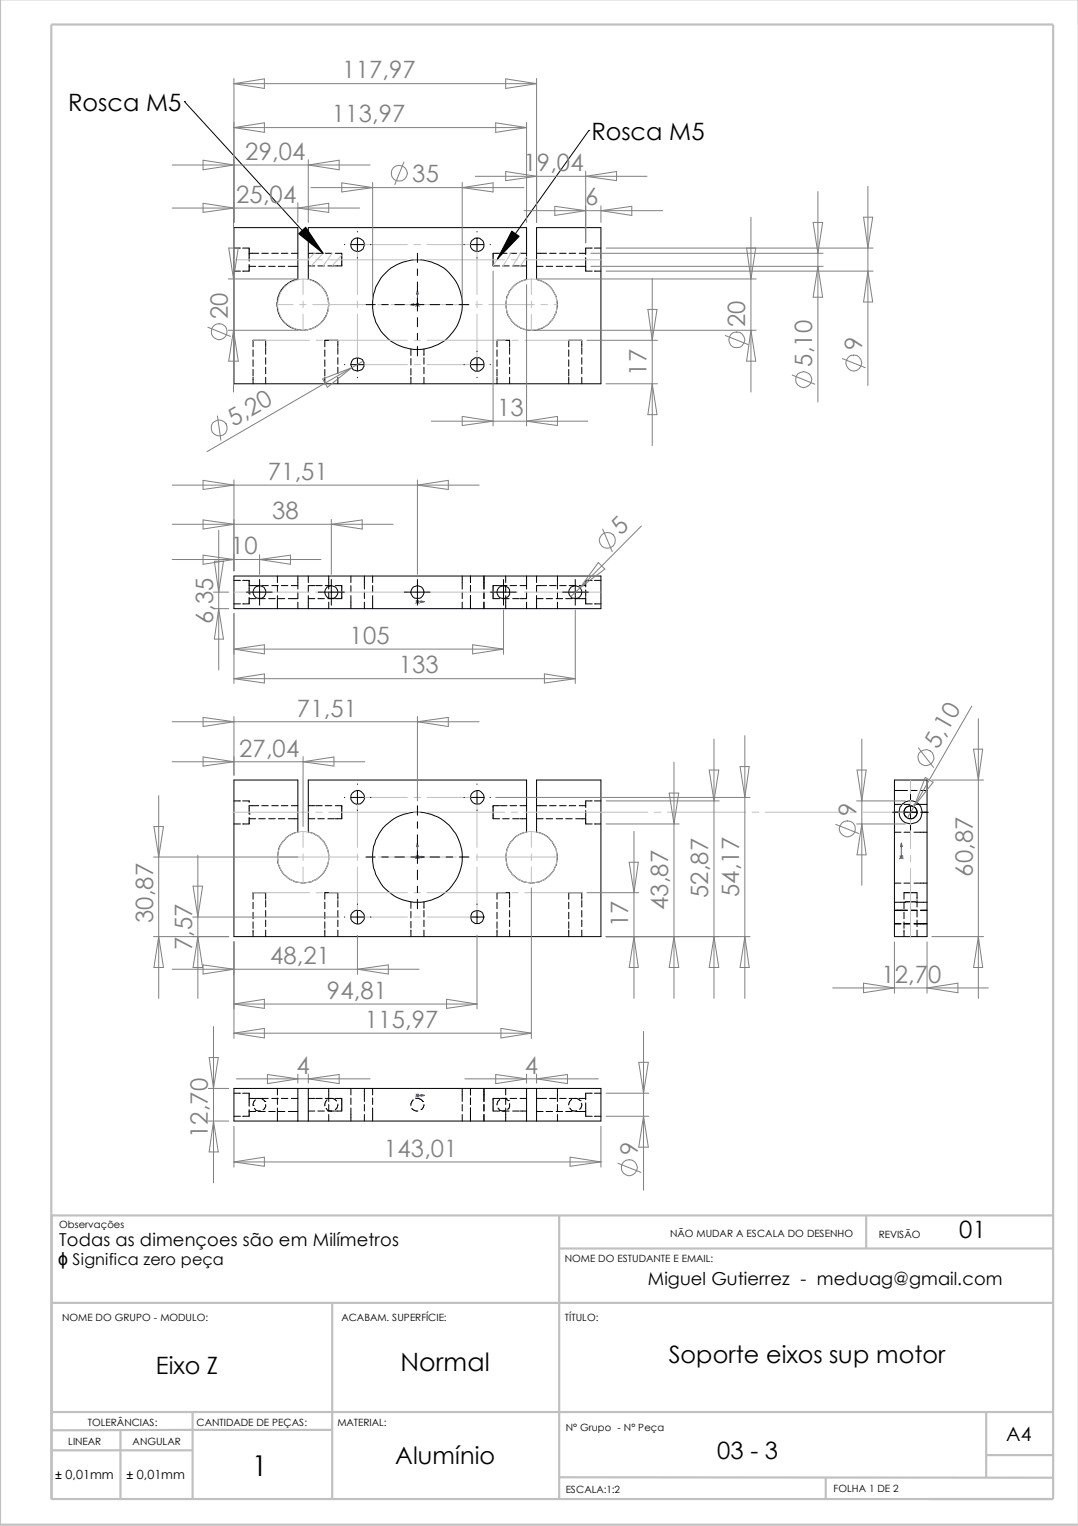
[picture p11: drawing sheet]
<svg xmlns="http://www.w3.org/2000/svg" width="210mm" height="297mm" viewBox="0 0 210 297" stroke-linecap="round" stroke-linejoin="round" font-family="sans-serif">
<g fill="none" stroke="#c0c0c0" stroke-width=".42">
<path d="M0 0v296.8h210M10 4.8h195.1v287h-195.1zM108.9 236.6v55.3M168.7 236.5v6.4M205.1 236.6h-195v55.3M10.1 253.6h195M64.7 253.6v38.3M108.9 243h96.2M10.3 274.9h194.8M23.5 278.4v13.2M37.2 278.3h27.4M37.5 274.9v17"/>
<path d="M37.5 278.3l-27.5 .1M192 274.8v12.8M10.2 282.3h27.3M108.9 287.6h96.2M160.8 287.6v4.2M192 283.2h13.1"/>
</g>
<g fill="none" stroke="#000" stroke-width=".19">
<path d="M35.9 19.8h.1M35.9 19.8l27 29.5M114.6 25.4h.1M114.6 25.4l-17.7 25M45.6 48.3h1.2M45.6 52.8h1.2M47.2 48.3h1.3v2.5M48.5 51.5v1.3h-1.3M48.5 49.3h1.9M48.5 51.8h1.3M50.4 51.8h1.2M51 49.3h1.2"/>
<path d="M52.3 51.8h1.3M52.9 49.3h1.3M54.2 51.8h1.3M54.8 49.3h1.2M56.1 51.8h1.9M56.7 49.3h1.3M59.9 54.4h.5l1.4 .7 1 .9 .6 .8 .4 .8 .2 1.3-.2 1.7-.5 1.2-.4 .6-1.5 1.3-.8 .3-1.2 .3-1.8-.2-1.5-.7-1.2-1.2-.7-1.3-.3-2 .5-1.7 .6-1.1 1.6-1.3 .7-.3 .7-.1v-10.1h-12.4v30.4h71.4v-30.4h-12.5v10.1a5 5 0 0 1 3.5 7.2 5 5 0 0 1-7.9 1.3 5 5 0 0 1 .9-7.9l1.5-.6v-10.1h-42.5v10.1M60 49.3h1.3M60 51.8h1.3M61.5 49.3h1.2M61.9 51.8h1.3M63.3 49.3h1.3"/>
<path d="M63.8 51.8h1.3M65.3 49.3h1.2v2.5h-1.2M67.1 47.6h.1M68.3 47.6h2.6M69.6 45.1v.1M69.6 46.4v2.5M69.6 50.2h.1M71.3 59.3h1.8M72.1 47.6h.1M74.3 59.3h1.3M76.9 59.3h1.8M80 59.3h2.5"/>
<path d="M81.3 49.3v1.8M81.3 52.4v1.2M81.3 54.9v1.9M81.3 58v2.6M83.7 59.3h1.9M86.9 59.3h1.2M89.4 59.3h1.9M90.3 47.6h.1M91.7 47.6h2.4M92.9 45.1v.1M92.9 46.4v2.5M92.9 50.2h.1"/>
<path d="M95.4 47.6h.1M97.3 49.3h-1.3v2.5h1.3M97.5 49.3h1.2M97.9 51.8h1.2M99.3 49.3h1.3M99.8 51.8h1.3M101.3 49.3h1.2M101.3 51.8h1.2M104.5 49.3h1.9M104.5 51.8h1.2M106.3 51.8h1.3M107 49.3h1.3"/>
<path d="M108.3 51.8h1.3M109 49.3h1.2M110.2 51.8h1.2M110.8 49.3h1.3M112.1 51.8h1.9M112.8 49.3h1.2M114 50.2v1.2M114 51.5v1.3h1.3M115.3 48.3h-1.3v1.3M115.7 48.3h1.3M115.7 52.8h1.3M49.3 67.5v-1.3h2.4v1.3"/>
<path d="M49.3 68.1v1.3M49.3 70v1.3M49.3 71.9v1.3M49.3 73.4v1.3M51.7 67.7v1.2M51.7 69.6v1.3M51.7 71.5v1.3M51.7 73.4v1.3M63.2 67.5v-1.3h2.6v1.3M63.2 68.1v1.3M63.2 70v1.3M63.2 71.9v1.3"/>
<path d="M63.2 73.4v1.3M65.8 67.7v1.2M65.8 69.6v1.3M65.8 71.5v1.3M65.8 73.4v1.3M67.1 71h.1M68.3 71h2.6M69.6 69.7v2.5M69.6 73.4v.1M80 67.9v1.3M80 69.8v1.3M80 71.7v1.3"/>
<path d="M80 73.4v1.3M81.3 61.8v1.8M81.3 64.9v1.3M81.3 67.4v1.9M82.5 67.9v1.3M82.5 69.6v1.3M82.5 71.5v1.3M82.5 73.4v1.3M90.3 71h.1M91.7 71h2.4M92.9 68.4h.1M92.9 69.7v2.5"/>
<path d="M92.9 73.4v.1M95.4 71h.1M96.8 67.5v-1.3h2.4v1.3M96.8 68.1v1.3M96.8 70v1.3M96.8 71.9v1.3M96.8 73.4v1.3M99.2 67.7v1.2M99.2 69.6v1.3M99.2 71.5v1.3M99.2 73.4v1.3M110.7 67.5v-1.3h2.6v1.3"/>
<path d="M110.7 68.1v1.3M110.7 70v1.3M110.7 71.9v1.3M110.7 73.4v1.3M113.3 67.7v1.2M113.3 69.6v1.3M113.3 71.5v1.3M113.3 73.4v1.3M45.6 112.1h71.4v6.4h-71.4zM45.6 113h1.2M45.6 117.5h1.2M47.2 113h1.3v1.2"/>
<path d="M48 115.3h5M48.5 115.6h.1M48.5 114.3v1.3M48.5 116.3v1.2h-1.3M48.5 114h1.9M48.5 116.5h1.3M50.4 116.5h1.2M50.5 112.8v5M51 114h1.2M52.3 116.5h1.3M52.9 114h1.3M54 112.1v1.3"/>
<path d="M54 114v1.3M54 115.9v2.6M54.2 116.5h1.3M54.8 114h1.2M56.7 114h1.3M58 112.1v2.6M58 115.3v1.2h-1.9M58 117.2v1.3M60 112.1v1.3M60 115.9v2.6M60 116.5h1.3M61.3 114h-1.3v1.3"/>
<path d="M61.5 114h1.2M61.9 116.5h1.3M62 115.3h5.1M63.3 114h1.3M63.8 116.5h1.3M64 112.1v2.6M64 115.3v1.2M64 117.2v1.3M64.5 112.8v5M65.3 114h1.2v2.5h-1.2M68.3 112.1v1.3M68.3 114v1.3"/>
<path d="M68.3 115.9v2.6M71 112.1v2.6M71 115.3v1.2M71 117.2v1.3M72.6 112.1v1.3M72.6 114v1.3M72.6 115.9v2.6M78.7 115.3h5M81.3 112.8v5M90 112.1v2.6M90 115.3v1.2M90 117.2v1.3"/>
<path d="M91.6 112.1v1.3M91.6 114v1.3M91.6 115.9v2.6M94.2 112.1v2.6M94.2 115.3v1.2M94.2 117.2v1.3M95.5 115.3h5M97.3 114h-1.3v2.5h1.3M97.5 114h1.2M97.9 116.5h1.2M98 112.8v5M98.5 112.1v1.3"/>
<path d="M98.5 114v1.3M98.5 115.9v2.6M99.3 114h1.3M99.8 116.5h1.3M101.3 114h1.2M102.5 112.1v2.6M102.5 115.3v1.2h-1.2M102.5 117.2v1.3M104.5 112.1v1.3M104.5 115.9v2.6M104.5 116.5h1.2M106.3 116.5h1.3"/>
<path d="M106.4 114h-1.9v1.3M107 114h1.3M108.3 116.5h1.3M108.5 112.1v2.6M108.5 115.3v1.2M108.5 117.2v1.3M109 114h1.2M109.6 115.3h5M110.2 116.5h1.2M110.8 114h1.3M112 112.8v5M112.1 116.5h1.9"/>
<path d="M112.8 114h1.2M114 114.8v1.3M114 116.3v1.2h1.3M115.3 113h-1.3v1.2M115.7 113h1.3M115.7 117.5h1.3M45.6 151.8h12.4v10.2a5 5 0 0 0-3.5 7 5 5 0 0 0 7.6 1.9 5 5 0 0 0 .2-7.8l-1.3-.9-1-.2v-10.2h42.5v10.2a5 5 0 0 0-3.7 6.4 5 5 0 0 0 6.7 3 5 5 0 0 0 2.3-7 4.3 4.3 0 0 0-3.3-2.4v-10.2h12.5v30.5h-71.4zM45.6 155.9h1.2M47.2 155.9h1.3v.3M48.5 158.4h.1M48.5 159.1v1.3h-1.3M48.5 159.4h1.3"/>
<path d="M50.4 156.8h-1.9v1.6M50.4 159.4h1.2M51 156.8h1.2M52.3 159.4h1.3M52.9 156.8h1.3M54.2 159.4h1.3M54.8 156.8h1.2M56.1 159.4h1.9M56.7 156.8h1.3M60 156.8h1.3M60 159.4h1.3M61.5 156.8h1.2"/>
<path d="M61.9 159.4h1.3M63.3 156.8h1.3M63.8 159.4h1.3M65.3 156.8h1.2v2.6h-1.2M67.1 155.2h.1M68.3 155.2h2.6M69.6 152.6v.1M69.6 154v2.5M69.6 157.7v.1M72.1 155.2h.1M81.3 156.8v1.9M81.3 160v1.2"/>
<path d="M90.3 155.2h.1M91.7 155.2h2.4M92.9 152.6v.1M92.9 154v2.5M92.9 157.7v.1M95.4 155.2h.1M97.3 156.8h-1.3v2.6h1.3M97.5 156.8h1.2M97.9 159.4h1.2M99.3 156.8h1.3M99.8 159.4h1.3M101.3 156.8h1.2"/>
<path d="M101.3 159.4h1.2M104.5 156.8h1.9M104.5 159.4h1.2M106.3 159.4h1.3M107 156.8h1.3M108.3 159.4h1.3M109 156.8h1.2M110.2 159.4h1.2M110.8 156.8h1.3M112.1 159.4h1.9M112.8 156.8h1.2M114 157.8v1.2"/>
<path d="M114 159.1v1.3h1.3M115.3 155.9h-1.3v1.3M115.7 155.9h1.3M173.8 158.1h4.8M174.2 151.8h6.3v30.5h-6.3zM174.2 153.9h2.5M174.2 156.6h1.2M176 156.6h1.3M177.3 153.9h1.3M177.3 154.6v1M177.3 156.8v2.6M178 156.6h2.5"/>
<path d="M179.2 153.9h1.3M179.2 158.1h1.6M45.6 160.4h1.2M49.3 175v-1.2h2.4v1.2M49.3 175.6v1.3M49.3 177.6v1.2M49.3 179.4v1.3M51.7 175.3v1.3M51.7 177.2v1.3M51.7 179.1v1.3M63.2 175v-1.2h2.6v1.2M63.2 175.6v1.3"/>
<path d="M63.2 177.6v1.2M63.2 179.4v1.3M65.8 175.3v1.3M65.8 177.2v1.3M65.8 179.1v1.3M67.1 178.5h.1M68.3 178.5h2.6M69.6 176v.1M69.6 177.2v2.6M71.3 166.8h1.8M72.1 178.5h.1M74.3 166.8h1.3"/>
<path d="M76.9 166.8h1.8M80 175.5v1.3M80 177.4v1.3M80 179.4v1.2M80 166.8h2.5M81.3 162.5v1.9M81.3 165.6v2.5M81.3 169.4v1.8M81.3 172.5v1.3M81.3 175v1.9M82.5 175.5v1.3M82.5 177.2v1.3"/>
<path d="M82.5 179.1v1.3M83.7 166.8h1.9M86.9 166.8h1.2M89.4 166.8h1.9M91.7 178.5h2.4M92.9 176v.1M92.9 177.2v2.6M96.8 175v-1.2h2.4v1.2M96.8 175.6v1.3M96.8 177.6v1.2M96.8 179.4v1.3M99.2 175.3v1.3"/>
<path d="M99.2 177.2v1.3M99.2 179.1v1.3M110.7 175v-1.2h2.6v1.2M110.7 175.6v1.3M110.7 177.6v1.2M110.7 179.4v1.3M113.3 175.3v1.3M113.3 177.2v1.3M113.3 179.1v1.3M115.7 160.4h1.3M174.2 162h1.2M174.2 171.9h1.2"/>
<path d="M174.2 177.2h2.5M174.2 179.9h1.2M174.2 179.8h1.2M176 175v-1.2h2.6v1.2M176 162h1.3M176 175.6v1.3M176 177.6v1.2M176 179.4v1.3M176 171.9h1.3M176 179.9h1.3M176 179.8h1.3M177.2 175.5l-3 .1"/>
<path d="M177.3 175.5l3.2 .1M177.3 177.2h1.3v1.3M177.3 177.2h1.3M177.3 160.6v1M178 162h2.5M178 171.9h2.5M178 179.9h2.5M178 179.8h2.5M178.6 175.3v1.3M178.6 179.1v1.3M179.2 177.2h1.3M49.3 181v1.3"/>
<path d="M51.7 181v1.3M63.2 181v1.3M65.8 181v1.3M80 181v1.3M82.5 181v1.3M96.8 181v1.3M99.2 181v1.3M110.7 181v1.3M113.3 181v1.3M176 181v1.3M178.6 181v1.3M45.6 217.3h1.2"/>
<path d="M45.6 212.8h1.2M47.2 212.8h1.3v2.5M48.5 216v1.3h-1.3M48.5 213.8h2.3l.8 .6M48.5 216.4h1.3M49.3 215.2h.1M49.5 215.8l.3 .3 .7 .2M49.7 214.1l-.3 .3-.1 .8M50.4 216.4h1.2M50.5 216.3h.1M51 213.8h1.2M51.6 214.4h.1"/>
<path d="M51.7 215a1.1 1.1 0 0 1-.5 1M52.3 216.4h1.3M52.9 213.8h1.3M54 211.9v1.2M54 213.7v1.3M54 215.7v2.5M54.2 216.4h1.3M54.8 213.8h1.2M56.1 216.4h1.9M56.7 213.8h1.3M58 218.2h2M58 211.9h2"/>
<path d="M58 211.9v6.3M58 211.9h-12.4v6.3h12.4M60 211.9v6.3M60 213.8h1.3M60 216.3h1.3M60 218.2h42.5M60 211.9h42.5M61.5 213.8h1.2M61.9 216.3h1.3M63.3 213.8h1.5l.7 .5M63.5 215.8l.3 .3 .5 .2M63.7 214.1l-.3 .3-.2 .9"/>
<path d="M63.8 216.3h1.3M64 211.9v2.5M64 215v1.3M64 216.9v1.3M65.3 213.8h1.2v2.5h-1.2M65.8 214.9l-.2 .8-.3 .3M68.3 211.9v1.2M68.3 213.7v1.3M68.3 215.7v2.5M71 211.9v2.5M71 215v1.3M71 216.9v1.3"/>
<path d="M72.6 211.9v1.2M72.6 213.7v1.3M72.6 215.7v2.5M80.2 215.8a1.4 1.4 0 0 0 1.2 .5M80.4 214.1l-.4 .7v.4M80.9 213.8a1.31 1.31 0 0 1 1.4 .6M82.3 214.4h.1M82.5 215l-.2 .8-.3 .2M90 211.9v2.5M90 215v1.3M90 216.9v1.3M91.6 211.9v1.2"/>
<path d="M91.6 213.7v1.3M91.6 215.7v2.5M94.2 211.9v2.5M94.2 215v1.3M94.2 216.9v1.3M96.9 215.7l.4 .4 .5 .2h1.3M97.3 213.8h-1.3v2.5h1.3M97.3 214l-.4 .4-.1 .7M97.5 213.8h1.2M98.3 213.8l.7 .4M98.3 216.2v.1M98.5 211.9v1.2"/>
<path d="M98.5 213.7v1.3M98.5 215.7v2.5M99 214.2h.1M99.2 214.8l-.1 .9-.3 .2M99.3 213.8h1.3M99.8 216.3h1.3M101.3 213.8h1.2M101.3 216.3h1.2M102.5 218.2h2M102.5 211.9h2M102.5 211.9v6.3M104.5 211.9v6.3"/>
<path d="M104.5 211.9h12.5v6.3h-12.5M104.5 213.8h1.9M104.5 216.4h1.2M106.3 216.4h1.3M107 213.8h1.3M108.3 216.4h1.3M108.5 211.9v2.5M108.5 215v1.3M108.5 216.9v1.3M109 213.8h1.2M110.2 216.4h1.2M110.8 213.8h1.5l.6 .4"/>
<path d="M110.9 215.7a1 1 0 0 0 1.4 .5M111.3 214l-.4 .4-.2 .7M112.1 216.4h1.9M112.8 213.8h1.2M112.9 214.2h.1M113.2 214.7a.95 .95 0 0 1-.3 1.2M114 214.7v1.2M114 216v1.3h1.3M115.3 212.8h-1.3v1.3M115.7 217.3h1.3M115.7 212.8h1.3"/>
<circle cx="69.6" cy="47.6" r="1.3"/>
<circle cx="81.3" cy="59.3" r="8.7"/>
<circle cx="92.9" cy="47.7" r="1.33"/>
<circle cx="69.6" cy="70.9" r="1.28"/>
<circle cx="92.9" cy="71" r="1.33"/>
<circle cx="50.5" cy="115.3" r="1.23"/>
<circle cx="64.5" cy="115.3" r="1.26"/>
<circle cx="81.3" cy="115.3" r="1.26"/>
<circle cx="98" cy="115.2" r="1.26"/>
<circle cx="112" cy="115.2" r="1.26"/>
<circle cx="69.6" cy="155.2" r="1.32"/>
<circle cx="92.9" cy="155.2" r="1.3"/>
<circle cx="177.3" cy="158.1" r="1.26"/>
<circle cx="177.3" cy="158.1" r="2.27"/>
<circle cx="69.6" cy="178.5" r="1.32"/>
<circle cx="81.2" cy="166.9" r="8.8"/>
<circle cx="92.9" cy="178.5" r="1.28"/>
</g>
<g fill="#00f" stroke="#00f" stroke-width=".19">
<path d="M82 166.7l.6 .1-.6 .2z"/>
<path d="M81.3 164.1l.1 .7h-.3z"/>
<path d="M79.9 59.3l.7-.2v.4z"/>
<path d="M81.3 56.6l.1 .7h-.3z"/>
<path d="M82 213l.6 .2-.6 .2z"/>
<path d="M82 117l.6 .1-.6 .2z"/>
<path d="M175.5 164.1l.2 .7h-.4z"/>
</g>
<g fill="none" stroke="#00f" stroke-width=".19">
<path d="M79.9 59.3h1.7M81 59l.6 .6M81.3 56.6v3M81.5 59l-.6 .6M81 117.1h1.6M81 116.9l.6 .6M81.3 117.1h.1M81.3 116.9v.6M81.5 116.9l-.6 .6M81 166.8h1.6M81 166.6l.6 .6M81.3 164.1v3.1"/>
<path d="M81.5 166.6l-.6 .6M175.3 166.8h.6M175.3 166.6l.6 .6M175.5 166.8h.1M175.5 164.1v3.1M175.8 166.6l-.6 .6M81 213.2h1.6M81 213l.6 .6M81.3 213.2h.1M81.3 213v.6M81.5 213l-.6 .6"/>
</g>
<g fill="none" stroke="#c0c0c0" stroke-width=".19">
<path d="M45.4 50.6h14.8M54 59.3h3.1M58.3 59.3h1.3M59 54.3v3M59 58.6v1.3M60.9 59.3h11.4M61.2 49.3l-1.3 1.3M61.5 50.6h1.2M62.9 49.3l-2.3 2.5M64 50.6h15.2M64.7 49.3l-1.8 2.5M66.5 49.6l-1.8 2.2"/>
<path d="M69.6 58.6v1.3M73.6 59.3h1.2M76.1 59.3h15.3M79.3 47.6h-9.7v9.7M80.5 50.6h1.3M80.6 47.6h1.3M83.1 50.6h15.2M83.1 47.6h9.8v9.7M92.6 59.3h1.3M92.9 58.6v1.3M95.2 59.3h8.9M97.5 49.3l-1.5 2.5"/>
<path d="M99.5 49.3l-1.5 2.5M99.6 50.6h1.2M101.3 49.3l-1.5 2.5M102.1 50.6h14.9M102.5 50l-1.2 1.8M103.5 54.3v3M103.5 58.6v1.3M105.3 59.3h1.3M107.9 59.3h.6M49.3 66.2h11M59 61.2v3.1M61.6 66.2h1.2"/>
<path d="M64.1 66.2h15.2M69.6 61.2v9.8h9.7M80.6 71h1.3M80.6 66.2h1.3M83.1 66.2h15.3M92.9 61.2v9.8h-9.8M99.7 66.2h1.2M102.2 66.2h11.1M103.5 61.2v3.1M45.6 115.3h14.6M61.5 115.3h1.2M64 115.3h15.2"/>
<path d="M80.5 115.3h1.3M83.1 115.3h15.2M99.6 115.3h1.2M102.1 115.3h14.7M45.4 158.1h14.8M61.5 158.1h1.2M64 158.1h15.2M79.3 155.2h-9.7v9.8M80.5 158.1h1.3M80.6 155.2h1.3M83.1 158.1h15.2M83.1 155.2h9.8v9.8"/>
<path d="M99.6 158.1h1.2M102.1 158.1h24.1M127.4 158.1h1.3M130 158.1h15.2M146.5 158.1h1.2M149 158.1h15.3M165.5 158.1h1.3M168.1 158.1h9.2M177.3 151.8v13.4M49.3 173.8h11M54 166.8h15.8M59 161.8v3.2"/>
<path d="M59 166.2v1.3M59 168.8v3.1M61.6 173.8h1.2M64.1 173.8h15.2M69.6 168.8v9.7h9.7M69.6 166.2v1.3M71.1 166.8h1.3M73.7 166.8h15.2M80.6 178.5h1.3M80.6 173.8h1.3M83.1 173.8h15.3M90.2 166.8h1.2"/>
<path d="M92.7 166.8h15.8M92.9 168.8v9.7h-9.8M92.9 166.2v1.3M99.7 173.8h1.2M102.2 173.8h11.1M103.5 161.8v3.2M103.5 166.2v1.3M103.5 168.8v3.1M177.3 166.5v1.3M177.3 169v13.4"/>
<circle cx="59" cy="59.3" r="5"/>
<circle cx="103.5" cy="59.3" r="5"/>
<circle cx="59" cy="166.8" r="5"/>
<circle cx="103.5" cy="166.8" r="5"/>
</g>
<g fill="none" stroke="#808080" stroke-width=".19">
<path d="M45.6 15.3v28M45.6 16.3l5.9-.9v1.8zM45.6 16.3h58.9M98.5 15.4l6 .9-6 .9zM104.5 15.3v28M33.5 32.1h38.6M39.5 31.2l6.1 .9-6.1 .9zM39.5 39.6l6.1 .9-6.1 .8zM45.6 24.8l5.9-.9v1.9zM45.6 24.8h56.9M58 39.5v3.8M60 31.1v12.2"/>
<path d="M60 32.1l6-.9v1.8zM60.5 36.5h41.5M66.5 35.6l6.1 .9-6.1 .9zM72.6 35.5v22.8M78.7 31.5l-1.8 4.4M90 35.5v22.8M90 36.5l6-.9v1.8zM92.5 34.3h33.5M96.5 23.9l6 .9-6 1zM98.5 33.4l6 .9-6 .9zM102.5 23.8v19.5M114 33.3v14"/>
<path d="M114 34.3l6.1-.9v1.8zM159.3 37.3v41M169 36.3v38.7M33.5 40.5h36.5M44.4 54.3h13.6M44.5 48.3h1.9l-.9 6zM45.5 42.3v34M58 40.5l6-.9v1.7zM96 52.8v30.1M102 41h27M102.5 55.4v27.5M104.5 54.3h42.7"/>
<path d="M108 40.2l6 .8-6 .9zM115.1 49.3h45.2M115.1 51.8h45.2M117 40.1v3.2M117 41l6-.8v1.7zM118 48.3h52M118 52.8h52M127 54.2v32.5M145.4 48.3l.8 6 1-6M146.2 42.3v34M158.3 43.3h1.9l-.9 6zM159.3 51.8l.9 6.1h-1.9z"/>
<path d="M168.1 42.3h1.8l-.9 6zM169 52.8l.9 6h-1.8zM40.5 63.7l4.4 1.8M44.4 64.3h13.6M45.5 64.3l.9 6h-1.9zM62.8 73.8l5.7-2.2-4.7 3.8zM68.5 71.6l-28.2 16.3M70.7 70.3l-2.2 1.3M104.5 64.3h42.7M114.3 66.2h13.7M118 74.7h10M126.2 60.2h1.7l-.9 6z"/>
<path d="M127 74.7l.9 6h-1.7zM141.2 65.3l4.5 1.8M146.2 64.3l1 6h-1.8zM154.3 73l4.4 1.8M164 69.8l4.5 1.8M33.5 94.4h59.8M39.5 93.5l6.1 .9-6.1 .9zM42.3 81l.7 4.7M45.6 93.4v17.7M81.3 94.4l6-.9v1.8zM81.3 93.4v18.4M84 82h30.5"/>
<path d="M90 81.1l6 .9-6 .8zM102.5 82l6-.9v1.7zM33.5 108.9h29M33.5 102.1h43M39.5 101.2l6.1 .9-6.1 .9zM39.5 108.1l6.1 .8-6.1 .9zM41.6 115.3h2.9M41.6 118.5h2.9M41.7 109.2h1.8l-.9 6.1zM42.6 103.2v27.2M42.6 118.5l.9 5.9h-1.8zM45.6 119.4v13.6"/>
<path d="M50.5 108.9l6.1-.8v1.7zM50.5 108v3.8M64.5 102.1l6-.9v1.8zM64.5 101.1v10.7M98 118.7v8.7M112 118.7v14.3M112.9 114.4l-1.7 1.7M116.5 109.5l1.3 1.3-4.9 3.6zM117.3 103l1.9 4.4M124.9 102.4l-12 12M39.5 139.6l6.1 .9-6.1 .9zM45.6 139.5v11.4"/>
<path d="M45.6 126.4l5.9-.9v1.8zM45.6 132.1l5.9-.9v1.8zM45.6 126.4h52.4M45.6 132.1h66.4M81.3 139.5v16.4M92 125.5l6 .9-6 .9zM106 131.2l6 .9-6 .9zM189.2 137.4l-11.2 19.6M190.5 139.9v54.4M30.9 154.9v39.4M33.5 148.3h37.5M33.5 140.5h59.8"/>
<path d="M39.5 147.3l6.1 1-6.1 .8zM59 147.3v13.6M59 148.3l6-1v1.8zM81.3 140.5l6-.9v1.8zM96.5 155.2h49.5M118 155.9h22M130.3 154.4h1.9l-1 6zM131.2 148.4v45.9M138.1 149.9h1.9l-1 6zM139 143.9v50.4M144.1 149.2h1.8l-.9 6zM145 143.2v51.1"/>
<path d="M166.8 155.9h9.5M166.9 149.9h1.8l-.9 6zM167.8 143.9v28.4M178 157l-1.3 2.2M178.8 145.6l3 3.8M180.2 151.3l1.5 1-3.7 4.7zM181.4 151.8h10.1M189.6 145.8h1.7l-.8 6zM29.9 166.8h28.1M30 160.9h1.8l-.9 5.9zM37.5 178.5h28.5M37.6 172.5h1.9l-1 6z"/>
<path d="M38.5 166.5v27.8M103.5 172.8v29.3M114.3 173.8h10.1M118 160.4h14.2M122.5 167.8h1.8l-.9 6zM123.4 161.8v32.5M162.7 160.5l4.5 1.7M166.8 160.4h9.5M167.8 160.4l.9 6h-1.8zM29.9 182.3h14.6M30.9 182.3l.9 6h-1.8zM33.5 188.7h48.1"/>
<path d="M38.5 182.3l1 6h-1.9zM39.5 187.8l6.1 .9-6.1 .9zM41.6 199.8v30.4M45.6 183.3v18.8M45.6 195.4l5.9-.9v1.8zM45.6 195.4h47.3M69.6 188.7l6-.9v1.8zM69.6 182.1v7.6M87 194.5l5.9 .9-5.9 .9zM92.9 182.1v14.3M118 182.3h28M123.4 182.3l.9 6h-1.8z"/>
<path d="M131.2 182.3l1 6h-1.9zM139 182.3l1 6h-1.9zM145 182.3l.9 6h-1.8zM162.1 192.3h30.3M168.1 191.4l6.1 .9-6.1 .9zM174.2 183.3v10M180.5 192.3l6-.9v1.8zM180.5 183.3v10M181.4 182.3h10.1M190.5 182.3l.8 6h-1.7zM40.6 211.9h3.9M40.6 218.2h3.9"/>
<path d="M40.7 205.9h1.8l-.9 6zM41.6 218.2l.9 6h-1.8zM45.6 219.2v8M45.6 201.1h57.9M45.6 201.1l5.9-.9v1.8zM46.1 210h26M52.1 209.2l5.9 .8-5.9 .9zM58 209.1v1.7M60 210l6-.8v1.7zM60 209.1v1.7M90.5 210h26M96.5 209.2l6 .8-6 .9z"/>
<path d="M97.5 200.2l6 .9-6 .9zM102.5 209.1v1.7M104.5 209.1v1.7M104.5 210l6-.8v1.7zM117 219.2v8M118 217.3h8.3M118 212.8h8.3M124.4 206.8h1.8l-.9 6zM125.3 200.8v30.9M125.3 217.3l.9 6h-1.8zM45.6 226.2l5.9-1v1.8zM45.6 226.2h71.4"/>
<path d="M111 225.2l6 1-6 .8zM120.3 226.4l4.5 1.8"/>
<circle cx="77.8" cy="33.7" r="1.58"/>
<circle cx="42.7" cy="64.6" r="1.54"/>
<circle cx="143.5" cy="66.2" r="1.52"/>
<circle cx="156.4" cy="73.9" r="1.55"/>
<circle cx="166.2" cy="70.6" r="1.52"/>
<circle cx="42.7" cy="83.3" r="1.57"/>
<circle cx="118.3" cy="105.2" r="1.54"/>
<circle cx="180.3" cy="147.5" r="1.55"/>
<circle cx="165" cy="161.3" r="1.55"/>
<circle cx="122.5" cy="227.3" r="1.54"/>
</g>
<path d="M58.2 45.5l1.3-1.3 3.4 5.1zM99.7 45l1.4 1-4.2 4.4z" fill="#000" stroke="#000" stroke-width=".19"/>
<text font-size="5.6" x="49" y="287.2">1</text>
<text font-size="4.9" x="78" y="266.8">Normal</text>
<g font-size="4.7" fill="#808080">
<text x="66.6" y="15.3">117,97</text>
<text x="64.6" y="23.8">113,97</text>
<text x="47.8" y="31.1">29,04</text>
<text x="80.3" y="35.5">35</text>
<text x="101.9" y="33.3">19,04</text>
<text x="46" y="39.5">25,04</text>
<text x="114" y="40">6</text>
<text x="44.4" y="62.1" transform="rotate(-90 44.4 62.1)">20</text>
<text x="145.1" y="63.7" transform="rotate(-90 145.1 63.7)">20</text>
<text x="158.2" y="71.4" transform="rotate(-90 158.2 71.4)">5,10</text>
<text x="167.9" y="68.2" transform="rotate(-90 167.9 68.2)">9</text>
<text x="125.9" y="73.1" transform="rotate(-90 125.9 73.1)">17</text>
<text x="45.5" y="83.1" transform="rotate(-30 45.5 83.1)">5,20</text>
<text x="96.8" y="81">13</text>
<text x="52.2" y="93.4">71,51</text>
<text x="53" y="101">38</text>
<text x="45" y="107.9">10</text>
<text x="120.9" y="104.3" transform="rotate(-45 120.9 104.3)">5</text>
<text x="41.5" y="121.5" transform="rotate(-90 41.5 121.5)">6,35</text>
<text x="68.1" y="125.3">105</text>
<text x="77.6" y="131.1">133</text>
<text x="57.8" y="139.5">71,51</text>
<text x="46.6" y="147.3">27,04</text>
<text x="182.6" y="145.9" transform="rotate(-60 182.6 145.9)">5,10</text>
<text x="166.7" y="158.9" transform="rotate(-90 166.7 158.9)">9</text>
<text x="189.4" y="170.6" transform="rotate(-90 189.4 170.6)">60,87</text>
<text x="29.8" y="179.7" transform="rotate(-90 29.8 179.7)">30,87</text>
<text x="130.1" y="177.2" transform="rotate(-90 130.1 177.2)">43,87</text>
<text x="137.9" y="174.9" transform="rotate(-90 137.9 174.9)">52,87</text>
<text x="143.9" y="174.6" transform="rotate(-90 143.9 174.6)">54,17</text>
<text x="37.4" y="184.9" transform="rotate(-90 37.4 184.9)">7,57</text>
<text x="122.3" y="180.5" transform="rotate(-90 122.3 180.5)">17</text>
<text x="52.6" y="187.6">48,21</text>
<text x="171.6" y="191.3">12,70</text>
<text x="63.7" y="194.4">94,81</text>
<text x="71" y="200.1">115,97</text>
<text x="57.7" y="209">4</text>
<text x="102.2" y="209">4</text>
<text x="40.5" y="221.5" transform="rotate(-90 40.5 221.5)">12,70</text>
<text x="74.8" y="225.2">143,01</text>
<text x="124.2" y="224.8" transform="rotate(-90 124.2 224.8)">9</text>
</g>
<g font-size="4.7">
<text x="13.3" y="21.5">Rosca M5</text>
<text x="115.1" y="27.2">Rosca M5</text>
<text x="186.8" y="240.9">01</text>
<text x="30.3" y="267.4">Eixo Z</text>
<text x="130.2" y="265.4">Soporte eixos sup motor</text>
<text x="77" y="285">Alumínio</text>
<text x="139.6" y="284">03 - 3</text>
</g>
<text font-size="3.8" x="195.9" y="280.4">A4</text>
<g font-size="3.5">
<text x="11.5" y="242.5">Todas as dimençoes são em Milímetros</text>
<text x="11.3" y="246.2">ɸ Significa zero peça</text>
<text x="126.2" y="250.2">Miguel Gutierrez - meduag@gmail.com</text>
</g>
<g font-size="2.5">
<text x="10.8" y="287.8">± 0,01mm</text>
<text x="24.6" y="287.8">± 0,01mm</text>
</g>
<g font-size="1.9">
<text x="11.5" y="239.1">Observações</text>
<text x="110" y="245.6">NOME DO ESTUDANTE E EMAIL:</text>
<text x="130.5" y="240.8">NÃO MUDAR A ESCALA DO DESENHO</text>
<text x="171.1" y="241.1">REVISÃO</text>
<text x="12.1" y="257.1">NOME DO GRUPO - MODULO:</text>
<text x="66.5" y="257.1">ACABAM. SUPERFÍCIE:</text>
<text x="110" y="257.2">TÍTULO:</text>
<text x="13.3" y="281.2">LINEAR</text>
<text x="17.1" y="277.5">TOLERÂNCIAS:</text>
<text x="25.8" y="281.2">ANGULAR</text>
<text x="38.3" y="277.5">CANTIDADE DE PEÇAS:</text>
<text x="65.7" y="277.5">MATERIAL:</text>
<text x="110.2" y="278.6">N° Grupo - N° Peça</text>
<text x="110.2" y="290.6">ESCALA:1:2</text>
<text x="162.3" y="290.4">FOLHA 1 DE 2</text>
</g>
</svg>
